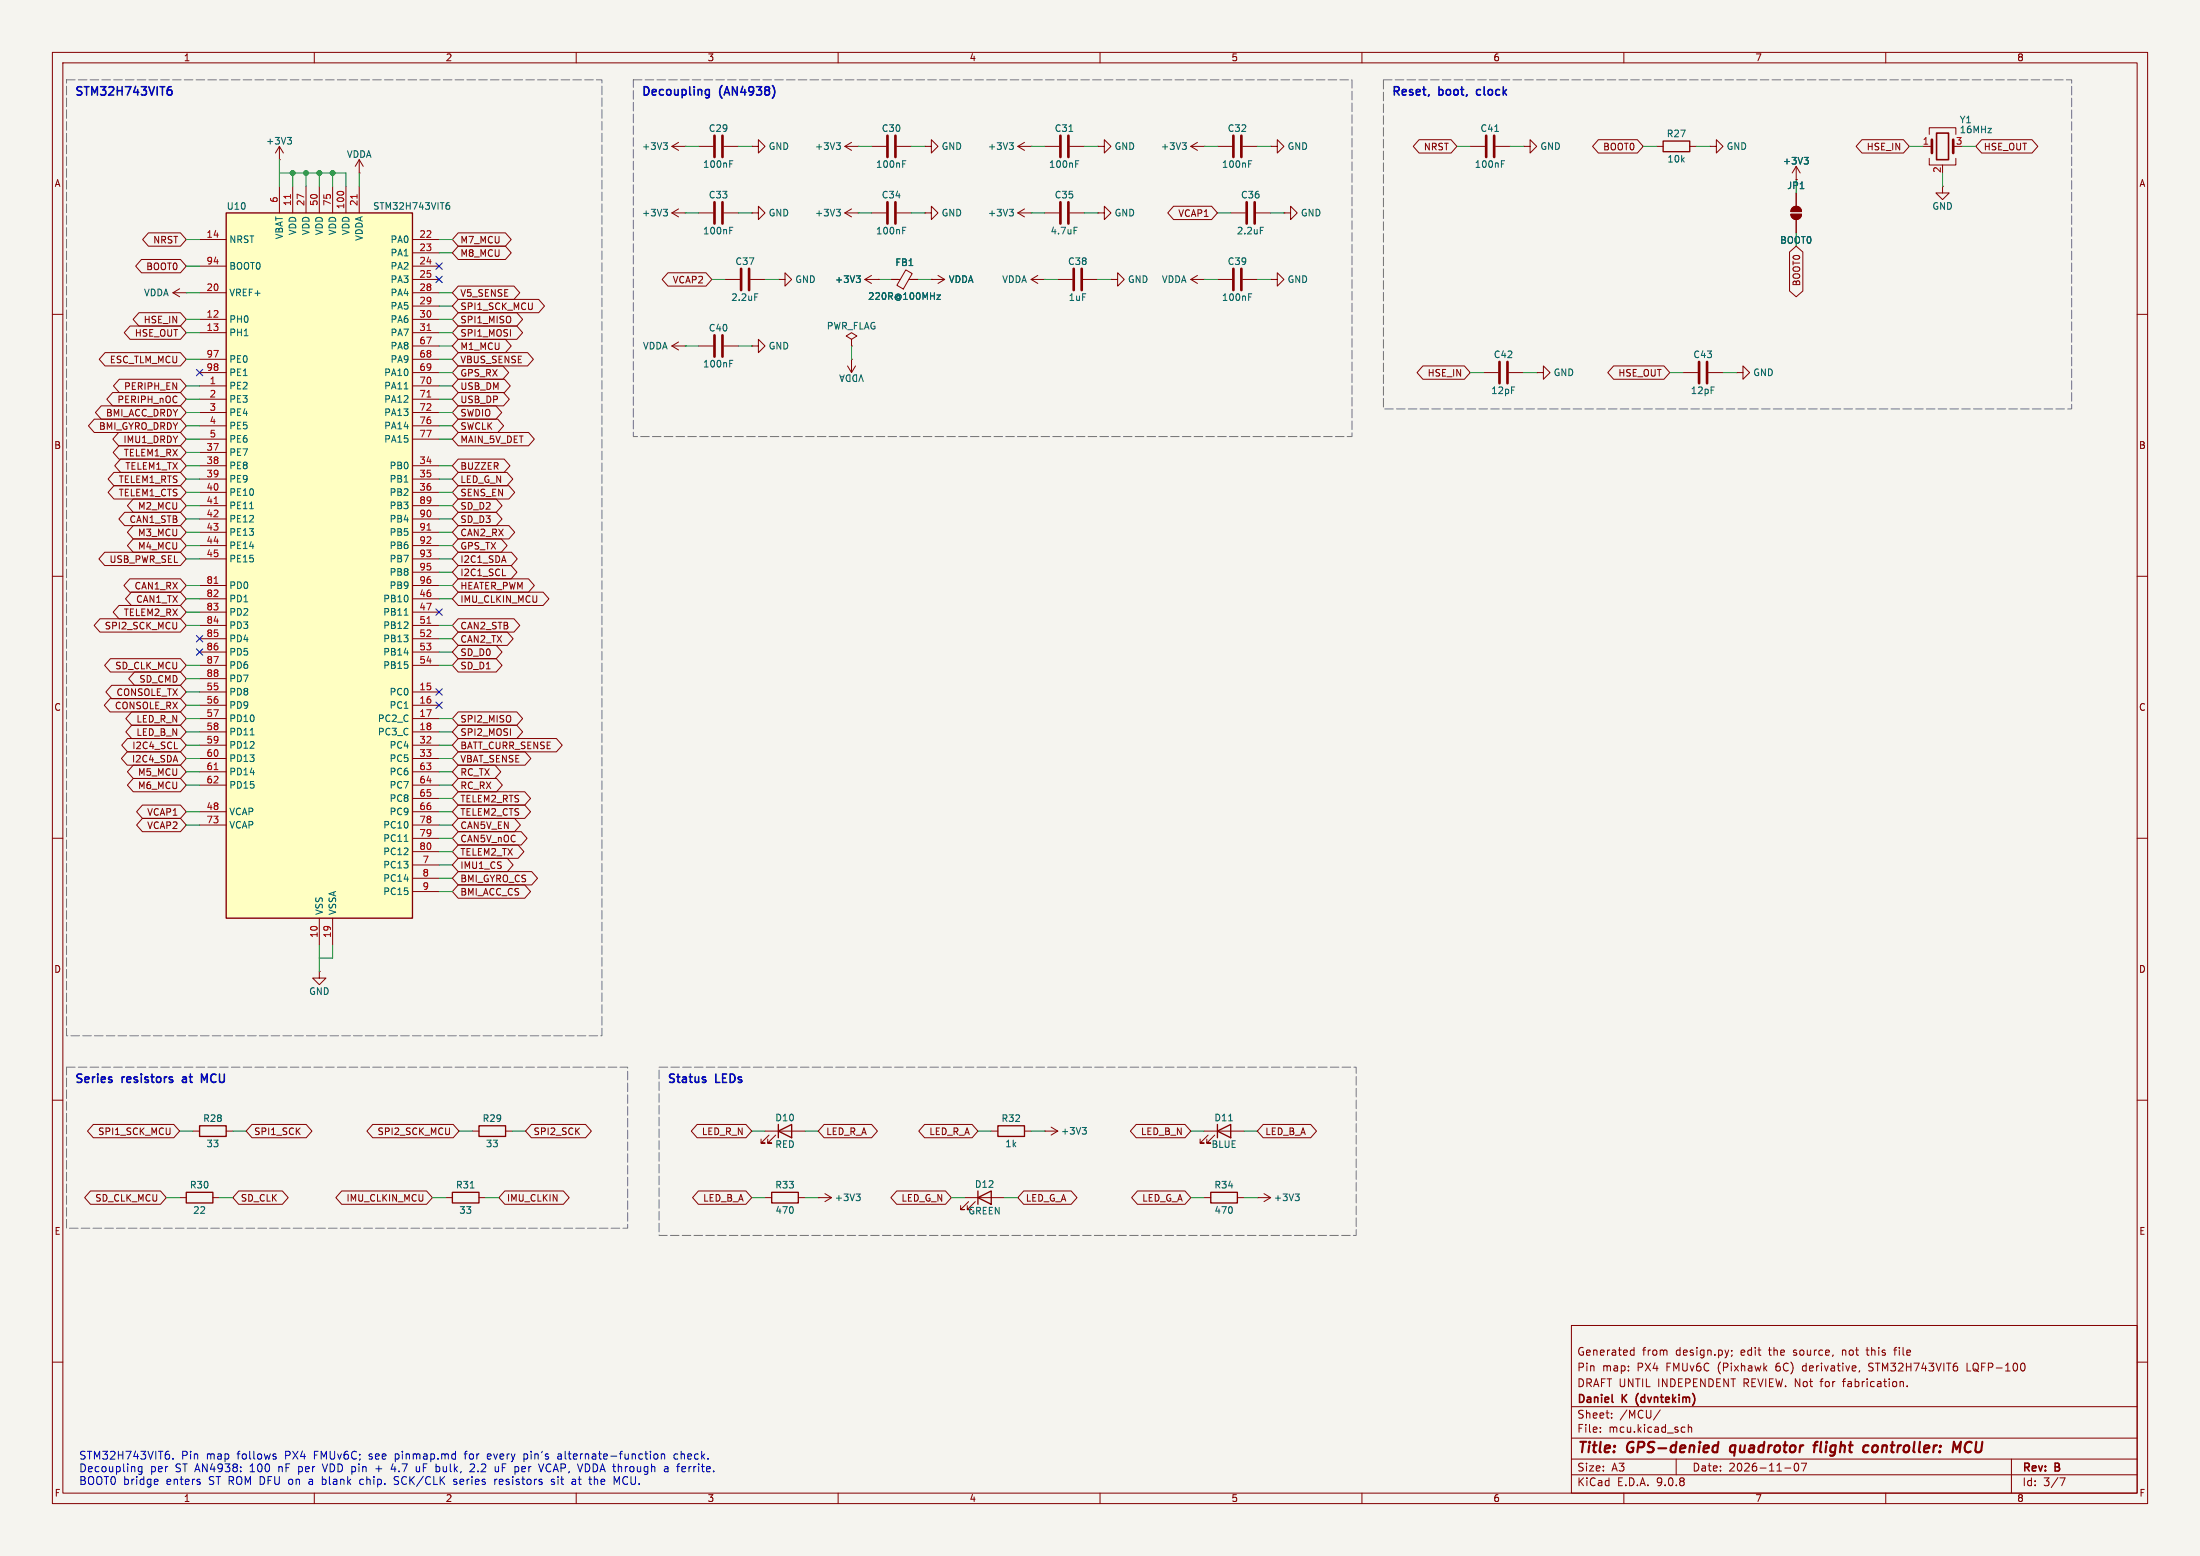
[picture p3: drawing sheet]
<svg xmlns="http://www.w3.org/2000/svg" width="420mm" height="297mm" viewBox="0 0 420 297" stroke-linecap="round" stroke-linejoin="round" font-family="sans-serif">
<path d="M0 0h420v297h-420z" fill="#f5f4ef" stroke="#f5f4ef" stroke-width=".19"/>
<g fill="none" stroke="#840000" stroke-width=".19">
<path d="M10 10h400v277h-400zM12 12h396v273h-396zM60 10v2M110 10v2M160 10v2M210 10v2M260 10v2M310 10v2M360 10v2M209.5 27.9h1.3v-1.2l1.3 1.2-1.3 1.3v-1.3M209.5 27.9h.1M232.4 27.9h2.8"/>
<path d="M237.2 27.9h2.8M280.7 27.9h2.8M285.5 27.9h2.8M290.8 27.9h1.3v-1.2l1.3 1.2-1.3 1.3v-1.3M290.8 27.9h.1M316.2 27.9h1.3M322.6 27.9h1.2M326.4 27.9h1.3v-1.2l1.2 1.2-1.2 1.3v-1.3M326.4 27.9h.1M342.2 39.7a1.02 1.02 0 0 1 1.1-.3 1.02 1.02 0 0 1 .6 1h-2zM342.9 34.3h.1M342.9 31.8v2.5"/>
<path d="M342.9 36.8v2.6M342.9 31.8l-.8 1.2M342.9 31.8l.8 1.2M367 27.9h1.8M368.3 25.7v-1.3h5.1v1.3M368.3 30.2v1.3h5.1v-1.3M370.8 35.6v1.2h1.3l-1.3 1.3-1.2-1.3h1.2M370.8 35.6h.1M370.8 31.5v.3M212.1 53.3h1.3v-1.2l1.2 1.2-1.2 1.3v-1.3M212.1 53.3h.1M227.3 53.3h2.6"/>
<path d="M227.3 53.3l1.3 .8M228.6 52.6l-1.3 .7M229.9 53.3h.1M232.4 53.3h2.8M237.2 53.3h2.8M341.9 40.9h2a1.02 1.02 0 0 1-1 1 1.02 1.02 0 0 1-1-1zM342.9 41.9v2.6M10 60h2M283.2 71.1h2.8M288 71.1h2.8M293.4 71.1h1.2v-1.2l1.3 1.2-1.3 1.3v-1.3M293.4 71.1h.1"/>
<path d="M321.3 71.1h2.8M326.1 71.1h2.8M331.5 71.1h1.2v-1.2l1.3 1.2-1.3 1.3v-1.3M331.5 71.1h.1M408 60h2M10 110h2M408 110h2M10 160h2M408 160h2M61 185.4v1.3h1.2l-1.2 1.3-1.3-1.3h1.3M61 185.4h.1M10 210h2"/>
<path d="M146 215.9h7.7M146.8 216.7l-1.5 1.5h.7h-.7v-.8M148.1 216.7l-1.5 1.5h.7h-.7v-.8M229.9 215.9h7.6M230.6 216.7l-1.5 1.5h.8h-.8v-.8M231.9 216.7l-1.5 1.5h.7h-.7v-.8M408 210h2M300 253h108v32h-108zM311.4 258.6h.5M311.4 257.8h.5M311.9 257.2v1.5M330.6 257.8v.1"/>
<path d="M330.7 258.6l-.2 .3M356.2 257.7h.6M361.5 257.7h.6M361.9 257.2l-.2 .2v1.3M10 260h2M300 278.5h108M300 274.5h108M300 268.5h108M305.5 273.2v.2M305.5 272.5v.1M307.7 270.5v.2M307.7 269.8v.1"/>
<path d="M316.9 269.1l-1.2 1.9M320 278.5v3M321.2 272.4l.5 .1M321.7 273.3l-.5 .1M322.3 272.5l.2-.1 .4 .1v.9M322.3 271.9v1.5M342.7 279.4a.81 .81 0 0 0 .3 1.4l.2-.2 .2-.4-.2-.8M344.9 279.3l-.7 1.5M355 261.6l-.1 .3M356.7 261.6l.2 .1M356.9 260.3l-.2 .2 .2 .3M363.2 263.7l.2 .2v.8"/>
<path d="M364.1 264.5v.2M375.5 260.2v1.5h.7M384 278.5v6.5M408 260h2M60 285v2M110 285v2M160 285v2M210 285v2M260 285v2M300 281.5h108M310 285v2M340.7 280.2h1.2"/>
<path d="M360 285v2M393.2 282.1h1l-.6 1.5"/>
</g>
<path d="M327.4 275.9l.6 .1M327.8 277.1l-.2 .1M328.1 275.2l-.3 2M330.4 276.1l-.2 .7 .4 .4M346.2 275.9h.7M347 275.2l-.4 .1-.1 .2-.2 1.7M355.8 277.1h.8M356 276h.7M357.5 276.3v.7M372.8 277.2l.2-2 .5 1.4 .8-1.4-.2 2M375.4 275.5a1.27 1.27 0 0 0-.1 1.6" fill="none" stroke="#840000" stroke-width=".4"/>
<path d="M369.7 25.4h2.3v5.1h-2.3zM307.8 267.6l.2 .1" fill="none" stroke="#840000" stroke-width=".3"/>
<path d="M235.5 25.9v4.1M237 25.9v4.1M283.7 25.9v4.1M285.2 25.9v4.1M368.8 26.7v2.5M372.9 26.7v2.5M235.5 51.3v4.1M237 51.3v4.1M286.3 69.1v4.1M287.8 69.1v4.1M324.4 69.1v4.1M325.9 69.1v4.1" fill="none" stroke="#840000" stroke-width=".51"/>
<g fill="#840000" stroke="#840000" stroke-width=".19">
<path d="M341.9 40.9h2a1.02 1.02 0 0 1-1 1 1.02 1.02 0 0 1-1-1z"/>
<path d="M342.2 39.7a1.02 1.02 0 0 1 1.1-.3 1.02 1.02 0 0 1 .6 1h-2z"/>
</g>
<path d="M238.4 31.3h.4M238.4 30.7h.6M285.4 25.1h.7M286.6 31.3h.5M286.6 30.7h.6M344.4 30h.8l-.4 .5M345 30.5l.2 .3v.3l-.2 .2M238.4 56.7h.4M238.4 56.1h.6M234.6 213.9h.7" fill="none" stroke="#006464" stroke-width=".19"/>
<path d="M317.5 26.9h5.1v2.1h-5.1zM148.6 215.9l2.5-1.3v2.6zM148.6 214.6v2.6M232.4 215.9l2.5-1.3v2.6zM232.4 214.6v2.6" fill="none" stroke="#840000" stroke-width=".25"/>
<path d="M43.2 40.6h35.5v134.7h-35.5z" fill="#ffffc2"/>
<path d="M43.2 40.6h35.5v134.7h-35.5zM38.1 214.9h5.1v2h-5.1zM91.4 214.9h5.1v2h-5.1zM190.5 214.9h5.1v2h-5.1zM35.6 227.6h5v2h-5zM86.4 227.6h5v2h-5zM147.3 227.6h5.1v2h-5.1zM186.7 228.6l2.5-1.3v2.6zM186.7 227.3v2.6M231.1 227.6h5.1v2h-5.1z" fill="none" stroke="#840000" stroke-width=".25"/>
<g fill="none" stroke="#840000" stroke-width=".19">
<path d="M53.3 30.5h.1M53.3 27.9v2.6M53.3 35.6v5M53.3 27.9l-.7 1.3M53.3 27.9l.8 1.3M55.9 35.6v5M58.4 35.6v5M61 35.6v5M63.5 35.6v5M66 35.6v5M68.6 33h.1M68.6 30.5v2.5"/>
<path d="M68.6 35.6v5M68.6 30.5l-.8 1.3M68.6 30.5l.7 1.3M128.3 27.9h2.5M128.3 27.9l1.2 .8M129.5 27.2l-1.2 .7M129.5 39.9l-1.2 .7M130.8 27.9h.1M133.3 27.9h2.8M138.2 27.9h2.8M143.5 27.9h1.3v-1.2l1.2 1.2-1.2 1.3v-1.3M143.5 27.9h.1"/>
<path d="M161.3 27.9h2.5M161.3 27.9l1.3 .8M162.6 27.2l-1.3 .7M162.6 39.9l-1.3 .7M163.8 27.9h.1M166.4 27.9h2.8M171.2 27.9h2.8M176.5 27.9h1.3v-1.2l1.3 1.2-1.3 1.3v-1.3M176.5 27.9h.1M194.3 27.9h2.5M194.3 27.9l1.3 .8M195.6 27.2l-1.3 .7"/>
<path d="M195.6 39.9l-1.3 .7M196.8 27.9h.1M199.4 27.9h2.8M204.2 27.9h2.8M224 39.4h7.3l1.1 1.2-1.1 1.3h-7.3l-1.1-1.3zM227.3 27.9l1.3 .8M227.3 27.9h2.6M228.6 27.2l-1.3 .7M229.9 27.9h.1M242.6 27.9h1.2v-1.2l1.3 1.2-1.3 1.3v-1.3M242.6 27.9h.1M270.9 26.7h6.1l1.1 1.2-1.1 1.3h-6.1l-1.1-1.3z"/>
<path d="M305.1 26.7h7.5l1.1 1.2-1.1 1.3h-7.5l-1.1-1.3zM342.9 34.3h.1M342.9 36.8v2.6M355.5 26.7h7.9l1.1 1.2-1.1 1.3h-7.9l-1.2-1.3zM378.3 26.7h9.6l1.1 1.2-1.1 1.3h-9.6l-1.1-1.3zM26.5 59.7h7.9l1.2 1.3-1.2 1.2h-7.9l-1.1-1.2zM27 49.5h7.4l1.2 1.3-1.2 1.3h-7.4l-1.1-1.3zM28.3 44.4h6.1l1.2 1.3-1.2 1.3h-6.1l-1.1-1.3zM33 55.9h2.6M33 55.9l1.3 .7M34.3 55.1l-1.3 .8M35.6 55.9h.1"/>
<path d="M38.1 45.7h5.1M38.1 50.8h5.1M38.1 55.9h5.1M78.7 45.7h5.1M78.7 50.8h5.1M78.7 55.9h5.1M78.7 48.3h5.1M78.7 53.3h5.1M78.7 58.4h5.1M87.5 59.7h11.2l1.1 1.3-1.1 1.2h-11.2l-1.1-1.2zM87.5 57.1h15.3l1.1 1.3-1.1 1.3h-15.3l-1.1-1.3zM87.5 54.6h10.6l1.1 1.3-1.1 1.3h-10.6l-1.1-1.3z"/>
<path d="M87.5 47h9l1.1 1.3-1.1 1.2h-9l-1.1-1.2zM87.5 44.4h9l1.1 1.3-1.1 1.3h-9l-1.1-1.3zM127.5 52.1h7.3l1.1 1.2-1.1 1.3h-7.3l-1.1-1.3zM128.3 40.6h2.5M128.3 40.6l1.2 .8M130.8 40.6h.1M133.3 40.6h2.8M138.2 40.6h2.8M138.4 53.3h2.8M143.3 53.3h2.7M143.5 40.6h1.3v-1.2l1.2 1.2-1.2 1.3v-1.3M143.5 40.6h.1"/>
<path d="M148.6 53.3h1.3v-1.2l1.2 1.2-1.2 1.3v-1.3M148.6 53.3h.1M161.3 40.6h2.5M161.3 40.6l1.3 .8M163.8 40.6h.1M165.1 53.3h2.5M165.1 53.3l1.3 .8M166.4 52.6l-1.3 .7M166.4 40.6h2.8M167.6 53.3h.1M170.2 53.3h1.6M171.2 40.6h2.8"/>
<path d="M172.9 51.5l1.2 .7-1.7 3-1.2-.7zM173.5 53.3h1.8M176.5 40.6h1.3v-1.2l1.3 1.2-1.3 1.3v-1.3M176.5 40.6h.1M177.8 53.3h.1M177.8 53.3h2.5M179.1 52.6l1.2 .7M180.3 53.3l-1.2 .8M194.3 40.6h2.5M194.3 40.6l1.3 .8M196.8 40.6h.1M196.8 53.3h2.6"/>
<path d="M196.8 53.3l1.3 .8M198.1 52.6l-1.3 .7M199.4 53.3h.1M199.4 40.6h2.8M201.9 53.3h2.8M204.2 40.6h2.8M206.8 53.3h2.7M209.5 40.6h1.3v-1.2l1.3 1.2-1.3 1.3v-1.3M209.5 40.6h.1M234.9 40.6h2.8M239.8 40.6h2.8M242.6 53.3h1.2v-1.2l1.3 1.2-1.3 1.3v-1.3"/>
<path d="M242.6 53.3h.1M245.1 40.6h1.3v-1.2l1.2 1.2-1.2 1.3v-1.3M245.1 40.6h.1M341.6 48.1l1.3-1.1 1.3 1.1v7.4l-1.3 1.2-1.3-1.2zM342.9 41.9v2.6M19.3 77.5h15.1l1.2 1.2-1.2 1.3h-15.1l-1.1-1.3zM20.1 67.3h14.3l1.2 1.3-1.2 1.3h-14.3l-1.2-1.3zM21.5 74.9h12.9l1.2 1.3-1.2 1.3h-12.9l-1.1-1.3zM22.8 72.4h11.6l1.2 1.3-1.2 1.2h-11.6l-1.1-1.2zM24.8 62.2h9.6l1.2 1.3-1.2 1.3h-9.6l-1.1-1.3zM38.1 61h5.1M38.1 63.5h5.1"/>
<path d="M38.1 68.6h5.1M38.1 71.1h5.1M38.1 73.7h5.1M38.1 76.2h5.1M38.1 78.7h5.1M78.7 61h5.1M78.7 63.5h5.1M78.7 68.6h5.1M78.7 71.1h5.1M78.7 73.7h5.1M78.7 76.2h5.1M78.7 78.7h5.1"/>
<path d="M78.7 66h5.1M87.5 64.8h9l1.1 1.2-1.1 1.3h-9l-1.1-1.3zM87.5 69.8h8.5l1.1 1.3-1.1 1.3h-8.5l-1.1-1.3zM87.5 62.2h11.2l1.1 1.3-1.1 1.3h-11.2l-1.1-1.3zM87.5 72.4h8.8l1.1 1.3-1.1 1.2h-8.8l-1.1-1.2zM87.5 74.9h8.6l1.1 1.3-1.1 1.3h-8.6l-1.1-1.3zM87.5 67.3h13.2l1.1 1.3-1.1 1.3h-13.2l-1.1-1.3zM87.5 77.5h7.2l1.1 1.2-1.1 1.3h-7.2l-1.1-1.3zM128.3 66h2.5M128.3 66l1.2 .8M129.5 65.3l-1.2 .7M130.8 66h.1"/>
<path d="M133.3 66h2.8M138.2 66h2.8M143.5 66h1.3v-1.2l1.2 1.2-1.2 1.3v-1.3M143.5 66h.1M161.8 69.9l.8 1.2M162.6 64.8l1-.7-1-.6-1.1 .6 1.1 .7v1.2M162.6 66h.1M162.6 68.6h.1M162.6 68.6v2.5M163.3 69.9l-.7 1.2M271.6 69.8h8l1.1 1.3-1.1 1.3h-8l-1.1-1.3zM308 69.8h9.7l1.1 1.3-1.1 1.3h-9.7l-1.1-1.3z"/>
<path d="M18 80h16.4l1.2 1.3-1.2 1.3h-16.4l-1.1-1.3zM21.7 90.2h12.7l1.2 1.2-1.2 1.3h-12.7l-1.1-1.3zM21.7 92.7h12.7l1.2 1.3-1.2 1.3h-12.7l-1.1-1.3zM22.7 82.5h11.7l1.2 1.3-1.2 1.3h-11.7l-1.2-1.3zM22.7 85.1h11.7l1.2 1.3-1.2 1.2h-11.7l-1.1-1.2zM23 87.6h11.4l1.2 1.3-1.2 1.3h-11.4l-1.1-1.3zM23.8 97.8h10.6l1.2 1.3-1.2 1.2h-10.6l-1.1-1.2zM25.4 95.2h9l1.2 1.3-1.2 1.3h-9l-1.1-1.3zM38.1 81.3h5.1M38.1 83.8h5.1M38.1 86.4h5.1M38.1 88.9h5.1"/>
<path d="M38.1 91.4h5.1M38.1 94h5.1M38.1 96.5h5.1M38.1 99.1h5.1M78.7 81.3h5.1M78.7 83.8h5.1M78.7 88.9h5.1M78.7 91.4h5.1M78.7 94h5.1M78.7 96.5h5.1M78.7 99.1h5.1M87.5 92.7h9.7l1.1 1.3-1.1 1.3h-9.7l-1.1-1.3z"/>
<path d="M87.5 95.2h7.2l1.1 1.3-1.1 1.3h-7.2l-1.1-1.3zM87.5 97.8h7.2l1.1 1.3-1.1 1.2h-7.2l-1.1-1.2zM87.5 90.2h9.3l1.1 1.2-1.1 1.3h-9.3l-1.1-1.3zM87.5 87.6h8.7l1.2 1.3-1.2 1.3h-8.7l-1.1-1.3zM87.5 82.5h13.4l1.1 1.3-1.1 1.3h-13.4l-1.1-1.3zM87.5 80h7.5l1.1 1.3-1.1 1.3h-7.5l-1.1-1.3zM19.1 118.1h15.3l1.2 1.3-1.2 1.3h-15.3l-1.1-1.3zM20 105.4h14.4l1.2 1.3-1.2 1.3h-14.4l-1.1-1.3zM22.7 115.6h11.7l1.2 1.2-1.2 1.3h-11.7l-1.1-1.3zM24.8 110.5h9.6l1.2 1.3-1.2 1.2h-9.6l-1.1-1.2zM25.1 113h9.3l1.2 1.3-1.2 1.3h-9.3l-1.1-1.3zM25.4 100.3h9l1.2 1.3-1.2 1.3h-9l-1.1-1.3z"/>
<path d="M25.4 102.9h9l1.2 1.2-1.2 1.3h-9l-1.1-1.3zM38.1 101.6h5.1M38.1 104.1h5.1M38.1 106.7h5.1M38.1 111.8h5.1M38.1 114.3h5.1M38.1 116.8h5.1M38.1 119.4h5.1M78.7 101.6h5.1M78.7 104.1h5.1M78.7 106.7h5.1M78.7 111.8h5.1"/>
<path d="M78.7 114.3h5.1M78.7 116.8h5.1M78.7 119.4h5.1M78.7 109.2h5.1M87.5 100.3h9.7l1.1 1.3-1.1 1.3h-9.7l-1.1-1.3zM87.5 102.9h8.2l1.1 1.2-1.1 1.3h-8.2l-1.1-1.3zM87.5 113h16.2l1.1 1.3-1.1 1.3h-16.2l-1.1-1.3zM87.5 118.1h10.6l1.1 1.3-1.1 1.3h-10.6l-1.1-1.3zM87.5 110.5h13.4l1.1 1.3-1.1 1.2h-13.4l-1.1-1.2zM87.5 107.9h10.1l1.1 1.3-1.1 1.3h-10.1l-1.1-1.3zM87.5 105.4h10.1l1.1 1.3-1.1 1.3h-10.1l-1.1-1.3zM95.9 109.9h.6"/>
<path d="M21 133.3h13.4l1.2 1.3-1.2 1.3h-13.4l-1.1-1.3zM21.1 125.7h13.3l1.2 1.3-1.2 1.3h-13.3l-1.1-1.3zM21.3 130.8h13.1l1.2 1.3-1.2 1.3h-13.1l-1.1-1.3zM25.1 135.9h9.3l1.2 1.3-1.2 1.2h-9.3l-1.1-1.2zM25.1 138.4h9.3l1.2 1.3-1.2 1.3h-9.3l-1.1-1.3zM25.7 128.3h8.7l1.2 1.2-1.2 1.3h-8.7l-1.1-1.3zM38.1 121.9h5.1M38.1 124.5h5.1M38.1 127h5.1M38.1 129.5h5.1M38.1 132.1h5.1M38.1 134.6h5.1"/>
<path d="M38.1 137.2h5.1M38.1 139.7h5.1M78.7 121.9h5.1M78.7 124.5h5.1M78.7 127h5.1M78.7 132.1h5.1M78.7 134.6h5.1M78.7 137.2h5.1M78.7 139.7h5.1M87.5 125.7h7.2l1.1 1.3-1.1 1.3h-7.2l-1.1-1.3zM87.5 123.2h7.2l1.1 1.3-1.1 1.2h-7.2l-1.1-1.2zM87.5 120.6h9.3l1.2 1.3-1.2 1.3h-9.3l-1.1-1.3z"/>
<path d="M87.5 135.9h11.2l1.1 1.3-1.1 1.2h-11.2l-1.1-1.2zM87.5 138.4h11.2l1.1 1.3-1.1 1.3h-11.2l-1.1-1.3zM24.3 143.5h10.1l1.2 1.3-1.2 1.3h-10.1l-1.1-1.3zM24.3 141h10.1l1.2 1.2-1.2 1.3h-10.1l-1.1-1.3zM25.4 148.6h9l1.2 1.3-1.2 1.2h-9l-1.1-1.2zM25.4 146h9l1.2 1.3-1.2 1.3h-9l-1.1-1.3zM27.2 153.7h7.2l1.2 1.2-1.2 1.3h-7.2l-1.1-1.3zM27.2 156.2h7.2l1.2 1.3-1.2 1.3h-7.2l-1.1-1.3zM33.3 142.9h.6M38.1 142.2h5.1M38.1 144.8h5.1M38.1 147.3h5.1"/>
<path d="M38.1 149.9h5.1M38.1 154.9h5.1M38.1 157.5h5.1M78.7 142.2h5.1M78.7 144.8h5.1M78.7 147.3h5.1M78.7 149.9h5.1M78.7 154.9h5.1M78.7 157.5h5.1M78.7 152.4h5.1M87.5 141h18.7l1.1 1.2-1.1 1.3h-18.7l-1.1-1.3zM87.5 143.5h12.7l1.1 1.3-1.1 1.3h-12.7l-1.1-1.3z"/>
<path d="M87.5 158.7h12l1.1 1.3-1.1 1.3h-12l-1.1-1.3zM87.5 156.2h10.7l1.2 1.3-1.2 1.3h-10.7l-1.1-1.3zM87.5 153.7h12.7l1.1 1.2-1.1 1.3h-12.7l-1.1-1.3zM87.5 151.1h12.7l1.1 1.3-1.1 1.3h-12.7l-1.1-1.3zM87.5 148.6h7.3l1.1 1.3-1.1 1.2h-7.3l-1.1-1.2zM87.5 146h7l1.1 1.3-1.1 1.3h-7l-1.1-1.3zM61 175.3v5M63.5 175.3v5M78.7 160h5.1M78.7 162.6h5.1M78.7 165.1h5.1M78.7 167.6h5.1"/>
<path d="M78.7 170.2h5.1M87.5 168.9h12.7l1.1 1.3-1.1 1.3h-12.7l-1.1-1.3zM87.5 166.4h14l1.1 1.2-1.1 1.3h-14l-1.1-1.3zM87.5 163.8h9.3l1.2 1.3-1.2 1.3h-9.3l-1.1-1.3zM87.5 161.3h11.4l1.1 1.3-1.1 1.2h-11.4l-1.1-1.2zM17.8 214.6h15.4l1.1 1.3-1.1 1.3h-15.4l-1.1-1.3zM36.8 215.9h1.3M43.2 215.9h1.2M48.1 214.6h10.3l1.2 1.3-1.2 1.3h-10.3l-1.1-1.3zM71.2 214.6h15.3l1.1 1.3-1.1 1.3h-15.3l-1.2-1.3zM90.2 215.9h1.2M96.5 215.9h1.3"/>
<path d="M101.4 214.6h10.4l1.1 1.3-1.1 1.3h-10.4l-1.1-1.3zM133.1 214.6h9.3l1.1 1.3-1.1 1.3h-9.3l-1.1-1.3zM157.3 214.6h9.1l1.1 1.3-1.1 1.3h-9.1l-1.1-1.3zM176.5 214.6h9.1l1.1 1.3-1.1 1.3h-9.1l-1.1-1.3zM189.2 215.9h1.3M195.6 215.9h1.2M199.4 215.9h.1M199.4 215.9h2.5M200.7 215.1l1.2 .8M201.9 215.9l-1.2 .8M216.9 214.6h9.3l1.1 1.3-1.1 1.3h-9.3l-1.1-1.3zM241.1 214.6h9.1l1.1 1.3-1.1 1.3h-9.1l-1.1-1.3z"/>
<path d="M17.3 227.3h13.3l1.1 1.3-1.1 1.3h-13.3l-1.1-1.3zM34.3 228.6h1.3M40.6 228.6h1.3M45.6 227.3h8.3l1.1 1.3-1.1 1.3h-8.3l-1.2-1.3zM65.2 227.3h16.2l1.1 1.3-1.1 1.3h-16.2l-1.1-1.3zM85.1 228.6h1.3M91.4 228.6h1.3M96.4 227.3h11.2l1.1 1.3-1.1 1.3h-11.2l-1.2-1.3zM133.3 227.3h9.1l1.1 1.3-1.1 1.3h-9.1l-1.1-1.3zM146 228.6h1.3M152.4 228.6h1.3M156.2 228.6h.1"/>
<path d="M156.2 228.6h2.5M157.5 227.8l1.2 .8M158.7 228.6l-1.2 .8M171.2 227.3h9.3l1.1 1.3-1.1 1.3h-9.3l-1.1-1.3zM184.1 228.6h7.7M184.9 229.4l-1.5 1.5h.7h-.7v-.8M186.2 229.4l-1.5 1.5h.7h-.7v-.8M195.4 227.3h9.1l1.1 1.3-1.1 1.3h-9.1l-1.1-1.3zM217.1 227.3h9.1l1.1 1.3-1.1 1.3h-9.1l-1.1-1.3zM229.9 228.6h1.2M236.2 228.6h1.3M240 228.6h.1"/>
<path d="M240 228.6h2.6M241.3 227.8l1.3 .8M242.6 228.6l-1.3 .8"/>
</g>
<g fill="none" stroke="#006464" stroke-width=".19">
<path d="M54.9 26.2h.7l-.4 .5M55.4 26.7l.2 .3v.3l-.2 .2M85.3 39.2h.3l.3 .2-.2 .5h-.4M85.7 38.7l-.4 .1M126.6 39.9h.8l-.4 .5M126.6 27.2h.8l-.4 .5M127.2 27.7l.2 .3v.3l-.2 .2M139.3 31.3h.4M139.3 30.7h.6M159.6 39.9h.8l-.4 .5M159.6 27.2h.8l-.4 .5M160.2 27.7l.2 .3v.3l-.2 .2"/>
<path d="M172.3 31.3h.5M172.3 30.7h.6M192.7 39.9h.7l-.4 .5M192.7 27.2h.7l-.4 .5M193.2 27.7l.2 .3v.3l-.2 .2M204.1 25.1h.7M205.3 31.3h.5M205.3 30.7h.7M225.7 27.2h.8l-.5 .5M226.2 27.7l.3 .3v.3l-.3 .2M344.4 30h.8l-.4 .5M345 30.5l.2 .3v.3l-.2 .2"/>
<path d="M127.2 40.4l.2 .3v.3l-.2 .2M139.3 44h.4M139.3 43.4h.6M144.1 56.1h.6M160.2 40.4l.2 .3v.3l-.2 .2M163.5 52.6h.7l-.4 .5M164 53.1l.2 .3v.3l-.2 .2M172.3 44h.5M172.3 43.4h.6M178.9 56.3h.6l-.6 .8h.6M193.2 40.4l.2 .3v.3l-.2 .2M205 43.4h.6"/>
<path d="M240.6 43.4h.6M77.2 74.2h.7M139.3 69.4h.4M139.3 68.8h.6M47.7 97.1h.7M77.2 117.4h.7M47.8 140.3h.7M77.2 160.6h.7M206.6 215.2h.8l-.4 .5M207.1 215.7l.3 .2v.3l-.3 .3M89.8 226.8h.7M163.4 227.9h.8l-.4 .5"/>
<path d="M164 228.4l.2 .2v.3l-.2 .3M247.2 227.9h.8l-.4 .5M247.8 228.4l.2 .2v.3l-.2 .3"/>
</g>
<path d="M55.5 37.1v.8M68.2 37.1v.8M81.5 63.1h.7M81.5 75.8h.7M40.9 96.1h.7M40.9 111.3h.7M81.5 101.2h.7M81.5 119h.7M40.9 146.9h.7" fill="none" stroke="#a90000" stroke-width=".19"/>
<g fill="none" stroke="#840000" stroke-width=".51">
<path d="M136.4 25.9v4.1M136.4 38.6v4.1M137.9 25.9v4.1M137.9 38.6v4.1M169.4 25.9v4.1M169.4 38.6v4.1M170.9 25.9v4.1M170.9 38.6v4.1M202.4 25.9v4.1M202.4 38.6v4.1M204 25.9v4.1M204 38.6v4.1"/>
<path d="M238 38.6v4.1M239.5 38.6v4.1M141.5 51.3v4.1M143 51.3v4.1M205 51.3v4.1M206.5 51.3v4.1M136.4 64v4.1M137.9 64v4.1"/>
</g>
<g fill="none" stroke="#009600" stroke-width=".19">
<path d="M53.3 33h12.7v2.6M53.3 30.5v5.1M55.9 33v2.6M58.4 33v2.6M61 33v2.6M63.5 33v2.6M68.6 33v2.6M130.8 27.9h2.5M141 27.9h2.5M163.8 27.9h2.6M174 27.9h2.5M196.8 27.9h2.6"/>
<path d="M207 27.9h2.5M229.9 27.9h2.5M240 27.9h2.6M278.1 27.9h2.6M288.3 27.9h2.5M313.7 27.9h2.5M323.8 27.9h2.6M342.9 34.3v2.5M364.5 27.9h2.5M370.8 33v2.6M374.6 27.9h2.6M35.6 45.7h2.5"/>
<path d="M35.6 55.9h2.5M35.6 50.8h2.5M83.8 48.3h2.6M83.8 45.7h2.6M83.8 55.9h2.6M83.8 58.4h2.6M130.8 40.6h2.5M135.9 53.3h2.5M141 40.6h2.5M146 53.3h2.6M163.8 40.6h2.6M167.6 53.3h2.6"/>
<path d="M174 40.6h2.5M175.3 53.3h2.5M196.8 40.6h2.6M199.4 53.3h2.5M207 40.6h2.5M209.5 53.3h2.6M229.9 53.3h2.5M232.4 40.6h2.5M240 53.3h2.6M242.6 40.6h2.5M342.9 44.5v2.5M35.6 61h2.5"/>
<path d="M35.6 68.6h2.5M35.6 73.7h2.5M35.6 63.5h2.5M35.6 78.7h2.5M35.6 76.2h2.5M83.8 71.1h2.6M83.8 61h2.6M83.8 68.6h2.6M83.8 73.7h2.6M83.8 66h2.6M83.8 63.5h2.6M83.8 78.7h2.6"/>
<path d="M83.8 76.2h2.6M130.8 66h2.5M141 66h2.5M162.6 66v2.6M280.7 71.1h2.5M290.8 71.1h2.6M318.8 71.1h2.5M328.9 71.1h2.6M35.6 86.4h2.5M35.6 88.9h2.5M35.6 91.4h2.5M35.6 94h2.5"/>
<path d="M35.6 96.5h2.5M35.6 81.3h2.5M35.6 83.8h2.5M35.6 99.1h2.5M83.8 88.9h2.6M83.8 91.4h2.6M83.8 94h2.6M83.8 96.5h2.6M83.8 81.3h2.6M83.8 83.8h2.6M83.8 99.1h2.6M35.6 114.3h2.5"/>
<path d="M35.6 116.8h2.5M35.6 111.8h2.5M35.6 101.6h2.5M35.6 106.7h2.5M35.6 104.1h2.5M35.6 119.4h2.5M83.8 114.3h2.6M83.8 111.8h2.6M83.8 101.6h2.6M83.8 106.7h2.6M83.8 104.1h2.6M83.8 119.4h2.6"/>
<path d="M83.8 109.2h2.6M35.6 129.5h2.5M35.6 127h2.5M35.6 132.1h2.5M35.6 139.7h2.5M35.6 137.2h2.5M35.6 134.6h2.5M83.8 127h2.6M83.8 139.7h2.6M83.8 137.2h2.6M83.8 121.9h2.6M83.8 124.5h2.6"/>
<path d="M35.6 147.3h2.5M35.6 144.8h2.5M35.6 149.9h2.5M35.6 142.2h2.5M35.6 154.9h2.5M35.6 157.5h2.5M83.8 147.3h2.6M83.8 144.8h2.6M83.8 149.9h2.6M83.8 142.2h2.6M83.8 152.4h2.6M83.8 154.9h2.6"/>
<path d="M83.8 157.5h2.6M83.8 167.6h2.6M83.8 170.2h2.6M83.8 160h2.6M83.8 162.6h2.6M83.8 165.1h2.6M61 180.3v5.1M63.5 180.3v2.6h-2.5M34.3 215.9h2.5M44.4 215.9h2.6M87.6 215.9h2.6M97.8 215.9h2.5"/>
<path d="M143.5 215.9h2.5M153.7 215.9h2.5M186.7 215.9h2.5M196.8 215.9h2.6M227.3 215.9h2.6M237.5 215.9h2.5M31.7 228.6h2.6M41.9 228.6h2.5M82.5 228.6h2.6M92.7 228.6h2.5M143.5 228.6h2.5M153.7 228.6h2.5"/>
<path d="M181.6 228.6h2.5M191.8 228.6h2.5M227.3 228.6h2.6M237.5 228.6h2.5"/>
</g>
<g fill="none" stroke="#000084" stroke-width=".19">
<path d="M83.2 50.2l1.2 1.2M83.2 52.7l1.2 1.2M84.4 50.2l-1.2 1.2M84.4 52.7l-1.2 1.2M37.5 70.5l1.2 1.2M38.7 70.5l-1.2 1.2M83.2 116.2l1.2 1.2M84.4 116.2l-1.2 1.2M37.5 123.9l1.2 1.2M37.5 121.3l1.2 1.2M38.7 123.9l-1.2 1.2M38.7 121.3l-1.2 1.2"/>
<path d="M83.2 131.5l1.2 1.2M83.2 134l1.2 1.2M84.4 131.5l-1.2 1.2M84.4 134l-1.2 1.2"/>
</g>
<g fill="none" stroke="#0000c2" stroke-width=".3">
<path d="M14.9 16.6h.7M16.1 16.6h.9M16.5 16.6v1.6M17.5 18.2v-1.6l.6 1.1 .5-1.1v1.6M19.2 16.6h1l-.5 .6M20.9 16.6h.7M22.4 16.6v1.6M23.3 16.6v1.6M23.9 16.6h1.1l-.7 1.6M25.9 16.5l-.4 1.1M27 16.6h1l-.6 .6M28.4 16.6l.5 1.6 .6-1.6"/>
<path d="M30 16.6v1.6M30.5 16.6h1M31 16.6v1.6M32.1 17.2h.4l.3 .3-.1 .6h-.6M32.7 16.6a.57 .57 0 0 0-.7 .3M123.6 16.6h-.6v1.6M131.7 16.6v1.3M132.5 16.6h-.1M132.5 16.6h.1M132.5 16.6v.1M134.9 17.1l.5 .1M135.4 18.1l-.5 .1"/>
<path d="M135.4 17.1v1.3l-.3 .3M137.8 16.3l-.2 .3M138.2 18.2l.6-1.6 .5 1.6M140.7 16.6v1.6l-.9-1.6v1.6M141.8 16.5l-.4 1.1M143.1 16.6h.6M144.4 16.6h1l-.5 .6M146.1 16.6h.7M147.4 16.3a1.87 1.87 0 0 1 .3 2.2M266.9 16.6h-.7v1.6M271.8 16.6v1.3M274.7 16.6v1.6"/>
<path d="M279.1 16.6v1.3M283.3 16.6v1.3M287 16.6v1.6M14.9 205.1h.7M18.7 205l-.1 .1M18.7 205v.1M18.7 205v.2M27 205l-.1 .1M27 205v.1M27 205v.2M29 205v1.4M36.3 205v1.4"/>
<path d="M38.5 206.6v-1.6l.5 1.2 .5-1.2v1.6M40.5 205.1h.6M41.9 205v1.3M42.8 205v1.3M128 205.1h.7M129.4 205v1.4M131.8 205v1.4M136.7 205v1.6M138.7 205h-.7v1.6M140 205.1l-.6-.1v1.6"/>
</g>
<g fill="none" stroke="#0000c2" stroke-width=".19">
<path d="M27.1 279.9v1.2l-.3 .3h-.3M27.1 280l-.4-.1-.3 .3 .1 .7h.6M32.2 277.7l.2 .2-.2 .5M33 278.4v.1M52.3 278l.4 .1v.2l-.2 .2h-.3M52.3 277.5l.4 .1M61.5 279.4l.5 1.5M75 279.4l-.3 1h.9M75.5 277.5v1.5M75.5 278.4l.1 .1M75.6 277.5l-.1 .1M79.5 279.9v1h.4l.2-.1"/>
<path d="M80.1 279.9v1M83.8 280l.2 .2-.2 .7M88.6 277.5h.6M89 277l-.2 .2v1.3M90.5 279.6v.5l-.8 .8h.9M93.5 277.5h-.3l-.2 .2 .1 .7 .4 .1M93.7 277.9l-.7 .1M95.2 279.9v1M99.7 280v.9M100 278.4h.6M100 277.6h.6M100 277.5v1.5"/>
<path d="M102.8 279.4l.5 1.5 .5-1.5M104.3 279.8l-.1 .5 .3 .6M106.5 277.6l.5-.1 .2 .2M107.2 277.9h-.5a.29 .29 0 0 0-.3 .3 .29 .29 0 0 0 .3 .3l.5-.1M125 277.6l.3-.1 .3 .3v.4l-.3 .3-.3-.1-.2-.2zM126.2 277.7l.3-.2 .3 .1 .1 .9M126.2 277.5v1M127 279.9h.3l.2 .2v.8M129.4 277.6l-.4-.1-.3 .3 .1 .6h.6M129.6 279.4l-.1 .1M30.1 283.3h-.1M30.1 282.4l.1 .3-.7 .1"/>
<path d="M59 282.8v.5M61.5 281.8v1.5M61.5 283.3h.5M62 282.3l-.5 .1M68.8 282.4l-.1 .7 .1 .2h.4M71.7 280.4h1.2M75.2 283.3h.6M75.3 282v.4l.5 .2M86.8 282.3l-.2 .3 .1 .2 .5 .1v.2l-.2 .2h-.4M87 282.3l.2 .1M94.5 282.3v1M94.9 282.3l-.3 .1-.1 .2"/>
<path d="M95.2 280.8l-.5 .1M95.4 282.4v.9M96 282.7l-.7 .1M100.3 280.3l-.7 .1M105.3 282.4v.4l.5 .1 .1 .2-.2 .2h-.5M109.8 282.4l.1 .9M109.9 283.3h-.5M109.9 282.7l-.5 .1M113.5 281.8v1.5M117.7 282.9l.5-1.1v1.5M127.5 280.9h-.5M127.5 280.3l-.5 .1"/>
</g>
<path d="M12.7 15.2h102.2v182.5h-102.2zM120.9 15.2h137.2v68.1h-137.2zM264.1 15.2h131.4v62.9h-131.4zM12.7 203.7h107.1v30.7h-107.1zM125.8 203.7h133.1v32.1h-133.1z" fill="none" stroke="#787878" stroke-width=".19" stroke-dasharray="1.6 .6"/>
<g fill="#009600" stroke="#009600" stroke-width=".19">
<circle cx="58.4" cy="33" r=".46"/>
<circle cx="61" cy="33" r=".46"/>
<circle cx="63.5" cy="33" r=".46"/>
<circle cx="55.9" cy="33" r=".46"/>
</g>
<g font-size="2.8" fill="#840000">
<text x="301" y="277.9">Title:</text>
<text x="310.6" y="277.9">GPS-denied</text>
<text x="331.2" y="277.9">quadrotor</text>
<text x="348" y="277.9">flight</text>
<text x="358.2" y="277.9">controller:</text>
<text x="376" y="277.9">MCU</text>
</g>
<g font-size="2.2" fill="#0000c2">
<text x="14.2" y="19">STM32H743VIT6</text>
<text x="122.4" y="19">Decoupling</text>
<text x="137.4" y="19">(AN4938)</text>
<text x="265.6" y="19">Reset,</text>
<text x="274.7" y="19">boot,</text>
<text x="282.5" y="19">clock</text>
<text x="14.2" y="207.4">Series</text>
<text x="23.3" y="207.4">resistors</text>
<text x="35.5" y="207.4">at</text>
<text x="39.6" y="207.4">MCU</text>
<text x="127.3" y="207.4">Status</text>
<text x="136.7" y="207.4">LEDs</text>
</g>
<g font-size="2.1" fill="#840000">
<text x="301" y="262">Pin</text>
<text x="301" y="259">Generated</text>
<text x="305.9" y="262">map:</text>
<text x="312.6" y="262">PX4</text>
<text x="313.5" y="259">from</text>
<text x="318.2" y="262">FMUv6C</text>
<text x="319.9" y="259">design.py;</text>
<text x="328.2" y="262">(Pixhawk</text>
<text x="332.5" y="259">edit</text>
<text x="338" y="259">the</text>
<text x="339.4" y="262">6C)</text>
<text x="342.8" y="259">source,</text>
<text x="344.6" y="262">derivative,</text>
<text x="352.2" y="259">not</text>
<text x="357.1" y="259">this</text>
<text x="357.4" y="262">STM32H743VIT6</text>
<text x="362.5" y="259">file</text>
<text x="376.3" y="262">LQFP-100</text>
<text x="301" y="268.2">Daniel</text>
<text x="301" y="265">DRAFT UNTIL</text>
<text x="309.7" y="268.2">K</text>
<text x="313" y="268.2">(dvntekim)</text>
<text x="316.5" y="265">INDEPENDENT</text>
<text x="333" y="265">REVIEW. Not</text>
<text x="348" y="265">for</text>
<text x="352.4" y="265">fabrication.</text>
<text x="301" y="273.7">File:</text>
<text x="301" y="271">Sheet:</text>
<text x="307.1" y="273.7">mcu.kicad_sch</text>
<text x="309.2" y="271">/MCU/</text>
<text x="301" y="281.1">Size:</text>
<text x="307.6" y="281.1">A3</text>
<text x="323" y="281.1">Date:</text>
<text x="330" y="281.1">2026-11-07</text>
<text x="386" y="281.3">Rev:</text>
<text x="392.4" y="281.3">B</text>
<text x="301" y="283.9">KiCad</text>
<text x="308.7" y="283.9">E.D.A.</text>
<text x="316.3" y="283.9">9.0.8</text>
<text x="386" y="283.9">Id:</text>
<text x="390.1" y="283.9">3/7</text>
</g>
<g font-size="2.1" fill="#0000c2">
<text x="15" y="278.9">STM32H743VIT6.</text>
<text x="15" y="281.3">Decoupling</text>
<text x="28.7" y="281.3">per</text>
<text x="33.5" y="281.3">ST AN4938:</text>
<text x="34.6" y="278.9">Pin</text>
<text x="39.5" y="278.9">map</text>
<text x="45.5" y="278.9">follows</text>
<text x="48" y="281.3">100</text>
<text x="53.6" y="281.3">nF</text>
<text x="54.7" y="278.9">PX4</text>
<text x="57.5" y="281.3">per</text>
<text x="60.4" y="278.9">FMUv6C;</text>
<text x="62.4" y="281.3">VDD pin</text>
<text x="71" y="278.9">see</text>
<text x="72.7" y="281.3">+</text>
<text x="75.9" y="281.3">4.7</text>
<text x="76.1" y="278.9">pinmap.md</text>
<text x="80.7" y="281.3">uF</text>
<text x="84.7" y="281.3">bulk,</text>
<text x="89.6" y="278.9">for</text>
<text x="91.4" y="281.3">2.2</text>
<text x="94.1" y="278.9">every</text>
<text x="96.3" y="281.3">uF</text>
<text x="100.2" y="281.3">per</text>
<text x="101.1" y="278.9">pin's</text>
<text x="105.1" y="281.3">VCAP, VDDA through</text>
<text x="107.8" y="278.9">alternate-function</text>
<text x="129.4" y="281.3">a</text>
<text x="130.2" y="278.9">check.</text>
<text x="132.1" y="281.3">ferrite.</text>
<text x="15" y="283.7">BOOT0 bridge</text>
<text x="31.8" y="283.7">enters</text>
<text x="40" y="283.7">ST ROM DFU on</text>
<text x="59.7" y="283.7">a</text>
<text x="62.3" y="283.7">blank</text>
<text x="69.7" y="283.7">chip.</text>
<text x="76.4" y="283.7">SCK/CLK</text>
<text x="87.9" y="283.7">series</text>
<text x="95.9" y="283.7">resistors</text>
<text x="106.9" y="283.7">sit</text>
<text x="111" y="283.7">at</text>
<text x="114.5" y="283.7">the</text>
<text x="119.3" y="283.7">MCU.</text>
</g>
<g font-size="1.8" fill="#840000">
<text x="35" y="11.9">1</text>
<text x="85" y="11.9">2</text>
<text x="135" y="11.9">3</text>
<text x="185" y="11.9">4</text>
<text x="235" y="11.9">5</text>
<text x="285" y="11.9">6</text>
<text x="335" y="11.9">7</text>
<text x="385" y="11.9">8</text>
<text x="271.7" y="28.9">NRST</text>
<text x="305.9" y="28.9">BOOT0</text>
<text x="356.3" y="28.9">HSE_IN</text>
<text x="378.6" y="28.9">HSE_OUT</text>
<text x="10.3" y="35.9">A</text>
<text x="408.3" y="35.9">A</text>
<text x="224.9" y="41.6">VCAP1</text>
<text x="29.2" y="46.7">NRST</text>
<text x="87.8" y="46.7">M7_MCU</text>
<text x="27.8" y="51.8">BOOT0</text>
<text x="87.8" y="49.2">M8_MCU</text>
<text x="87.8" y="59.4">SPI1_SCK_MCU</text>
<text x="87.8" y="56.8">V5_SENSE</text>
<text x="128.3" y="54.3">VCAP2</text>
<text x="343.9" y="54.7" transform="rotate(-90 343.9 54.7)">BOOT0</text>
<text x="25.6" y="64.5">HSE_OUT</text>
<text x="27.3" y="61.9">HSE_IN</text>
<text x="87.8" y="64.5">SPI1_MOSI</text>
<text x="87.8" y="61.9">SPI1_MISO</text>
<text x="20.9" y="69.5">ESC_TLM_MCU</text>
<text x="87.8" y="67">M1_MCU</text>
<text x="87.8" y="69.5">VBUS_SENSE</text>
<text x="22.3" y="77.2">PERIPH_nOC</text>
<text x="23.6" y="74.6">PERIPH_EN</text>
<text x="87.8" y="72.1">GPS_RX</text>
<text x="87.8" y="74.6">USB_DM</text>
<text x="87.8" y="77.2">USB_DP</text>
<text x="272.4" y="72.1">HSE_IN</text>
<text x="308.9" y="72.1">HSE_OUT</text>
<text x="18.8" y="82.2">BMI_GYRO_DRDY</text>
<text x="20.1" y="79.7">BMI_ACC_DRDY</text>
<text x="87.8" y="82.2">SWCLK</text>
<text x="87.8" y="79.7">SWDIO</text>
<text x="10.3" y="85.9">B</text>
<text x="23.5" y="84.8">IMU1_DRDY</text>
<text x="23.5" y="87.3">TELEM1_RX</text>
<text x="23.8" y="89.9">TELEM1_TX</text>
<text x="87.8" y="89.9">BUZZER</text>
<text x="87.8" y="84.8">MAIN_5V_DET</text>
<text x="408.2" y="85.9">B</text>
<text x="22.6" y="92.4">TELEM1_RTS</text>
<text x="22.6" y="94.9">TELEM1_CTS</text>
<text x="87.8" y="94.9">SENS_EN</text>
<text x="87.8" y="92.4">LED_G_N</text>
<text x="24.6" y="100">CAN1_STB</text>
<text x="26.2" y="97.5">M2_MCU</text>
<text x="87.8" y="97.5">SD_D2</text>
<text x="87.8" y="100">SD_D3</text>
<text x="20.8" y="107.6">USB_PWR_SEL</text>
<text x="26.2" y="102.6">M3_MCU</text>
<text x="26.2" y="105.1">M4_MCU</text>
<text x="87.8" y="102.6">CAN2_RX</text>
<text x="87.8" y="105.1">GPS_TX</text>
<text x="87.8" y="107.6">I2C1_SDA</text>
<text x="25.6" y="112.7">CAN1_RX</text>
<text x="87.8" y="112.7">HEATER_PWM</text>
<text x="87.8" y="110.2">I2C1_SCL</text>
<text x="23.5" y="117.8">TELEM2_RX</text>
<text x="25.9" y="115.3">CAN1_TX</text>
<text x="87.8" y="115.3">IMU_CLKIN_MCU</text>
<text x="19.9" y="120.3">SPI2_SCK_MCU</text>
<text x="87.8" y="125.4">SD_D0</text>
<text x="87.8" y="120.3">CAN2_STB</text>
<text x="87.8" y="122.9">CAN2_TX</text>
<text x="21.9" y="128">SD_CLK_MCU</text>
<text x="26.5" y="130.5">SD_CMD</text>
<text x="87.8" y="128">SD_D1</text>
<text x="10.3" y="135.9">C</text>
<text x="21.8" y="135.6">CONSOLE_RX</text>
<text x="22.1" y="133">CONSOLE_TX</text>
<text x="408.2" y="135.9">C</text>
<text x="25.2" y="143.2">I2C4_SCL</text>
<text x="25.9" y="138.1">LED_R_N</text>
<text x="25.9" y="140.7">LED_B_N</text>
<text x="87.8" y="138.1">SPI2_MISO</text>
<text x="87.8" y="140.7">SPI2_MOSI</text>
<text x="87.8" y="143.2">BATT_CURR_SENSE</text>
<text x="25.1" y="145.7">I2C4_SDA</text>
<text x="26.2" y="148.3">M5_MCU</text>
<text x="87.8" y="145.7">VBAT_SENSE</text>
<text x="87.8" y="148.3">RC_TX</text>
<text x="26.2" y="150.8">M6_MCU</text>
<text x="28" y="155.9">VCAP1</text>
<text x="87.8" y="155.9">TELEM2_CTS</text>
<text x="87.8" y="153.4">TELEM2_RTS</text>
<text x="87.8" y="150.8">RC_RX</text>
<text x="28" y="158.4">VCAP2</text>
<text x="87.8" y="161">CAN5V_nOC</text>
<text x="87.8" y="158.4">CAN5V_EN</text>
<text x="87.8" y="166.1">IMU1_CS</text>
<text x="87.8" y="163.5">TELEM2_TX</text>
<text x="87.8" y="171.1">BMI_ACC_CS</text>
<text x="87.8" y="168.6">BMI_GYRO_CS</text>
<text x="10.3" y="185.9">D</text>
<text x="408.2" y="185.9">D</text>
<text x="18.6" y="216.9">SPI1_SCK_MCU</text>
<text x="48.4" y="216.9">SPI1_SCK</text>
<text x="72" y="216.9">SPI2_SCK_MCU</text>
<text x="101.8" y="216.9">SPI2_SCK</text>
<text x="133.9" y="216.9">LED_R_N</text>
<text x="157.6" y="216.9">LED_R_A</text>
<text x="177.3" y="216.9">LED_R_A</text>
<text x="217.7" y="216.9">LED_B_N</text>
<text x="241.5" y="216.9">LED_B_A</text>
<text x="18.1" y="229.6">SD_CLK_MCU</text>
<text x="45.9" y="229.6">SD_CLK</text>
<text x="66" y="229.6">IMU_CLKIN_MCU</text>
<text x="96.7" y="229.6">IMU_CLKIN</text>
<text x="134.1" y="229.6">LED_B_A</text>
<text x="172" y="229.6">LED_G_N</text>
<text x="195.7" y="229.6">LED_G_A</text>
<text x="218" y="229.6">LED_G_A</text>
<text x="10.3" y="235.9">E</text>
<text x="408.3" y="235.9">E</text>
<text x="10.3" y="285.9">F</text>
<text x="35" y="286.9">1</text>
<text x="85" y="286.9">2</text>
<text x="135" y="286.9">3</text>
<text x="185" y="286.9">4</text>
<text x="235" y="286.9">5</text>
<text x="285" y="286.9">6</text>
<text x="335" y="286.9">7</text>
<text x="385" y="286.9">8</text>
<text x="408.3" y="285.9">F</text>
</g>
<g font-size="1.8" fill="#006464">
<text x="374" y="23.7">Y1</text>
<text x="50.7" y="27.8">+3V3</text>
<text x="122.5" y="28.8">+3V3</text>
<text x="135.2" y="25.4">C29</text>
<text x="146.6" y="28.8">GND</text>
<text x="155.5" y="28.8">+3V3</text>
<text x="168.2" y="25.4">C30</text>
<text x="179.7" y="28.8">GND</text>
<text x="188.5" y="28.8">+3V3</text>
<text x="201.3" y="25.4">C31</text>
<text x="212.7" y="28.8">GND</text>
<text x="221.5" y="28.8">+3V3</text>
<text x="234.3" y="25.4">C32</text>
<text x="245.7" y="28.8">GND</text>
<text x="282.5" y="25.4">C41</text>
<text x="294" y="28.8">GND</text>
<text x="318.1" y="26.4">R27</text>
<text x="329.5" y="28.8">GND</text>
<text x="374" y="25.6">16MHz</text>
<text x="66.1" y="30.3">VDDA</text>
<text x="134.1" y="32.2">100nF</text>
<text x="167.1" y="32.2">100nF</text>
<text x="200.2" y="32.2">100nF</text>
<text x="233.2" y="32.2">100nF</text>
<text x="281.4" y="32.2">100nF</text>
<text x="318.2" y="31.2">10k</text>
<text x="340.3" y="31.6">+3V3</text>
<text x="43.2" y="40.2">U10</text>
<text x="71.1" y="40.2">STM32H743VIT6</text>
<text x="122.5" y="41.5">+3V3</text>
<text x="135.2" y="38.1">C33</text>
<text x="146.6" y="41.5">GND</text>
<text x="155.5" y="41.5">+3V3</text>
<text x="168.2" y="38.1">C34</text>
<text x="179.7" y="41.5">GND</text>
<text x="188.5" y="41.5">+3V3</text>
<text x="201.3" y="38.1">C35</text>
<text x="212.7" y="41.5">GND</text>
<text x="236.8" y="38.1">C36</text>
<text x="248.2" y="41.5">GND</text>
<text x="341.1" y="36.3">JP1</text>
<text x="368.8" y="40.2">GND</text>
<text x="43.7" y="46.6">NRST</text>
<text x="54.2" y="45.8" transform="rotate(-90 54.2 45.8)">VBAT</text>
<text x="56.7" y="45" transform="rotate(-90 56.7 45)">VDD</text>
<text x="59.3" y="45" transform="rotate(-90 59.3 45)">VDD</text>
<text x="61.8" y="45" transform="rotate(-90 61.8 45)">VDD</text>
<text x="64.4" y="45" transform="rotate(-90 64.4 45)">VDD</text>
<text x="66.9" y="45" transform="rotate(-90 66.9 45)">VDD</text>
<text x="69.4" y="46.1" transform="rotate(-90 69.4 46.1)">VDDA</text>
<text x="74.5" y="46.6">PA0</text>
<text x="134.1" y="44.9">100nF</text>
<text x="167.1" y="44.9">100nF</text>
<text x="200.5" y="44.9">4.7uF</text>
<text x="236" y="44.9">2.2uF</text>
<text x="339.7" y="46.7">BOOT0</text>
<text x="43.7" y="51.7">BOOT0</text>
<text x="74.5" y="49.1">PA1</text>
<text x="74.5" y="51.7">PA2</text>
<text x="140.3" y="50.8">C37</text>
<text x="170.8" y="51">FB1</text>
<text x="203.8" y="50.8">C38</text>
<text x="234.3" y="50.8">C39</text>
<text x="27.4" y="56.7">VDDA</text>
<text x="43.7" y="56.7">VREF+</text>
<text x="74.5" y="54.2">PA3</text>
<text x="74.5" y="56.7">PA4</text>
<text x="74.5" y="59.3">PA5</text>
<text x="139.5" y="57.6">2.2uF</text>
<text x="151.7" y="54.2">GND</text>
<text x="159.3" y="54.2">+3V3</text>
<text x="165.6" y="57.4">220R@100MHz</text>
<text x="181" y="54.2">VDDA</text>
<text x="191.2" y="54.2">VDDA</text>
<text x="203.9" y="57.6">1uF</text>
<text x="215.2" y="54.2">GND</text>
<text x="221.7" y="54.2">VDDA</text>
<text x="233.2" y="57.6">100nF</text>
<text x="245.7" y="54.2">GND</text>
<text x="43.7" y="61.8">PH0</text>
<text x="43.7" y="64.4">PH1</text>
<text x="74.5" y="61.8">PA6</text>
<text x="74.5" y="64.4">PA7</text>
<text x="135.2" y="63.5">C40</text>
<text x="157.7" y="63.1">PWR_FLAG</text>
<text x="43.7" y="69.4">PE0</text>
<text x="43.7" y="72">PE1</text>
<text x="73.3" y="72">PA10</text>
<text x="74.5" y="66.9">PA8</text>
<text x="74.5" y="69.4">PA9</text>
<text x="122.6" y="66.9">VDDA</text>
<text x="134.1" y="70.3">100nF</text>
<text x="146.6" y="66.9">GND</text>
<text x="165" y="71.3" transform="rotate(-180 165 71.3)">VDDA</text>
<text x="285.1" y="68.6">C42</text>
<text x="296.5" y="72">GND</text>
<text x="323.2" y="68.6">C43</text>
<text x="334.6" y="72">GND</text>
<text x="43.7" y="74.5">PE2</text>
<text x="43.7" y="77.1">PE3</text>
<text x="73.3" y="74.5">PA11</text>
<text x="73.3" y="77.1">PA12</text>
<text x="284.6" y="75.4">12pF</text>
<text x="322.7" y="75.4">12pF</text>
<text x="43.7" y="79.6">PE4</text>
<text x="43.7" y="82.1">PE5</text>
<text x="73.3" y="79.6">PA13</text>
<text x="73.3" y="82.1">PA14</text>
<text x="43.7" y="84.7">PE6</text>
<text x="43.7" y="87.2">PE7</text>
<text x="43.7" y="89.8">PE8</text>
<text x="73.3" y="84.7">PA15</text>
<text x="74.3" y="89.8">PB0</text>
<text x="43.7" y="92.3">PE9</text>
<text x="43.7" y="94.8">PE10</text>
<text x="74.3" y="92.3">PB1</text>
<text x="74.3" y="94.8">PB2</text>
<text x="43.7" y="97.4">PE11</text>
<text x="43.7" y="99.9">PE12</text>
<text x="74.3" y="97.4">PB3</text>
<text x="74.3" y="99.9">PB4</text>
<text x="43.7" y="102.5">PE13</text>
<text x="43.7" y="105">PE14</text>
<text x="43.7" y="107.5">PE15</text>
<text x="74.3" y="102.5">PB5</text>
<text x="74.3" y="105">PB6</text>
<text x="74.3" y="107.5">PB7</text>
<text x="43.7" y="112.6">PD0</text>
<text x="74.3" y="110.1">PB8</text>
<text x="74.3" y="112.6">PB9</text>
<text x="43.7" y="115.2">PD1</text>
<text x="43.7" y="117.7">PD2</text>
<text x="73.1" y="115.2">PB10</text>
<text x="73.1" y="117.7">PB11</text>
<text x="43.7" y="120.2">PD3</text>
<text x="43.7" y="122.8">PD4</text>
<text x="43.7" y="125.3">PD5</text>
<text x="73.1" y="120.2">PB12</text>
<text x="73.1" y="122.8">PB13</text>
<text x="73.1" y="125.3">PB14</text>
<text x="43.7" y="127.9">PD6</text>
<text x="43.7" y="130.4">PD7</text>
<text x="73.1" y="127.9">PB15</text>
<text x="43.7" y="132.9">PD8</text>
<text x="43.7" y="135.5">PD9</text>
<text x="74.3" y="132.9">PC0</text>
<text x="74.3" y="135.5">PC1</text>
<text x="43.7" y="138">PD10</text>
<text x="43.7" y="140.6">PD11</text>
<text x="43.7" y="143.1">PD12</text>
<text x="72" y="138">PC2_C</text>
<text x="72" y="140.6">PC3_C</text>
<text x="74.3" y="143.1">PC4</text>
<text x="43.7" y="145.6">PD13</text>
<text x="43.7" y="148.2">PD14</text>
<text x="74.3" y="145.6">PC5</text>
<text x="74.3" y="148.2">PC6</text>
<text x="43.7" y="150.7">PD15</text>
<text x="43.7" y="155.8">VCAP</text>
<text x="74.3" y="150.7">PC7</text>
<text x="74.3" y="153.3">PC8</text>
<text x="74.3" y="155.8">PC9</text>
<text x="43.7" y="158.3">VCAP</text>
<text x="73.1" y="158.3">PC10</text>
<text x="73.1" y="160.9">PC11</text>
<text x="73.1" y="163.4">PC12</text>
<text x="73.1" y="166">PC13</text>
<text x="73.1" y="168.5">PC14</text>
<text x="73.1" y="171">PC15</text>
<text x="61.8" y="174.8" transform="rotate(-90 61.8 174.8)">VSS</text>
<text x="64.4" y="174.8" transform="rotate(-90 64.4 174.8)">VSSA</text>
<text x="58.9" y="190.1">GND</text>
<text x="38.7" y="214.3">R28</text>
<text x="92" y="214.3">R29</text>
<text x="147.9" y="214.2">D10</text>
<text x="191.1" y="214.3">R32</text>
<text x="231.7" y="214.2">D11</text>
<text x="39.3" y="219.2">33</text>
<text x="92.7" y="219.2">33</text>
<text x="147.9" y="219.3">RED</text>
<text x="191.8" y="219.2">1k</text>
<text x="202.4" y="216.8">+3V3</text>
<text x="231.2" y="219.3">BLUE</text>
<text x="36.2" y="227">R30</text>
<text x="87" y="227">R31</text>
<text x="147.9" y="227">R33</text>
<text x="186" y="226.9">D12</text>
<text x="231.7" y="227">R34</text>
<text x="36.8" y="231.9">22</text>
<text x="87.6" y="231.9">33</text>
<text x="147.9" y="231.9">470</text>
<text x="159.3" y="229.5">+3V3</text>
<text x="184.8" y="232">GREEN</text>
<text x="231.8" y="231.9">470</text>
<text x="243.1" y="229.5">+3V3</text>
</g>
<g font-size="1.8" fill="#a90000">
<text x="367" y="27.7">1</text>
<text x="373.3" y="27.7">3</text>
<text x="370.6" y="33.1" transform="rotate(-90 370.6 33.1)">2</text>
<text x="53.1" y="38.8" transform="rotate(-90 53.1 38.8)">6</text>
<text x="55.6" y="39.4" transform="rotate(-90 55.6 39.4)">11</text>
<text x="58.2" y="39.4" transform="rotate(-90 58.2 39.4)">27</text>
<text x="60.7" y="39.4" transform="rotate(-90 60.7 39.4)">50</text>
<text x="63.2" y="39.4" transform="rotate(-90 63.2 39.4)">75</text>
<text x="65.8" y="40" transform="rotate(-90 65.8 40)">100</text>
<text x="68.3" y="39.4" transform="rotate(-90 68.3 39.4)">21</text>
<text x="39.3" y="45.5">14</text>
<text x="80" y="45.5">22</text>
<text x="39.3" y="50.5">94</text>
<text x="80" y="48">23</text>
<text x="80" y="50.5">24</text>
<text x="80" y="53.1">25</text>
<text x="39.3" y="55.6">20</text>
<text x="80" y="55.6">28</text>
<text x="80" y="58.2">29</text>
<text x="39.3" y="60.7">12</text>
<text x="39.3" y="63.2">13</text>
<text x="80" y="60.7">30</text>
<text x="80" y="63.2">31</text>
<text x="80" y="65.8">67</text>
<text x="39.3" y="68.3">97</text>
<text x="39.3" y="70.9">98</text>
<text x="80" y="68.3">68</text>
<text x="80" y="70.9">69</text>
<text x="39.9" y="73.4">1</text>
<text x="39.9" y="75.9">2</text>
<text x="80" y="73.4">70</text>
<text x="80" y="75.9">71</text>
<text x="39.9" y="78.5">3</text>
<text x="39.9" y="81">4</text>
<text x="39.9" y="83.6">5</text>
<text x="80" y="78.5">72</text>
<text x="80" y="81">76</text>
<text x="80" y="83.6">77</text>
<text x="39.3" y="86.1">37</text>
<text x="39.3" y="88.6">38</text>
<text x="80" y="88.6">34</text>
<text x="39.3" y="91.2">39</text>
<text x="39.3" y="93.7">40</text>
<text x="80" y="91.2">35</text>
<text x="80" y="93.7">36</text>
<text x="39.3" y="96.3">41</text>
<text x="39.3" y="98.8">42</text>
<text x="39.3" y="101.3">43</text>
<text x="80" y="96.3">89</text>
<text x="80" y="98.8">90</text>
<text x="80" y="101.3">91</text>
<text x="39.3" y="103.9">44</text>
<text x="39.3" y="106.4">45</text>
<text x="80" y="103.9">92</text>
<text x="80" y="106.4">93</text>
<text x="39.3" y="111.5">81</text>
<text x="80" y="109">95</text>
<text x="80" y="111.5">96</text>
<text x="39.3" y="114">82</text>
<text x="39.3" y="116.6">83</text>
<text x="39.3" y="119.1">84</text>
<text x="80" y="114">46</text>
<text x="80" y="116.6">47</text>
<text x="80" y="119.1">51</text>
<text x="39.3" y="121.7">85</text>
<text x="39.3" y="124.2">86</text>
<text x="80" y="121.7">52</text>
<text x="80" y="124.2">53</text>
<text x="39.3" y="126.7">87</text>
<text x="39.3" y="129.3">88</text>
<text x="39.3" y="131.8">55</text>
<text x="80" y="126.7">54</text>
<text x="80" y="131.8">15</text>
<text x="39.3" y="134.4">56</text>
<text x="39.3" y="136.9">57</text>
<text x="80" y="134.4">16</text>
<text x="80" y="136.9">17</text>
<text x="39.3" y="139.4">58</text>
<text x="39.3" y="142">59</text>
<text x="80" y="139.4">18</text>
<text x="80" y="142">32</text>
<text x="39.3" y="144.5">60</text>
<text x="39.3" y="147.1">61</text>
<text x="39.3" y="149.6">62</text>
<text x="80" y="144.5">33</text>
<text x="80" y="147.1">63</text>
<text x="80" y="149.6">64</text>
<text x="39.3" y="154.7">48</text>
<text x="80" y="152.1">65</text>
<text x="80" y="154.7">66</text>
<text x="39.3" y="157.2">73</text>
<text x="80" y="157.2">78</text>
<text x="80" y="159.8">79</text>
<text x="80" y="162.3">80</text>
<text x="80.6" y="164.8">7</text>
<text x="80.6" y="167.4">8</text>
<text x="80.6" y="169.9">9</text>
<text x="60.7" y="179.1" transform="rotate(-90 60.7 179.1)">10</text>
<text x="63.2" y="179.1" transform="rotate(-90 63.2 179.1)">19</text>
</g>
</svg>
